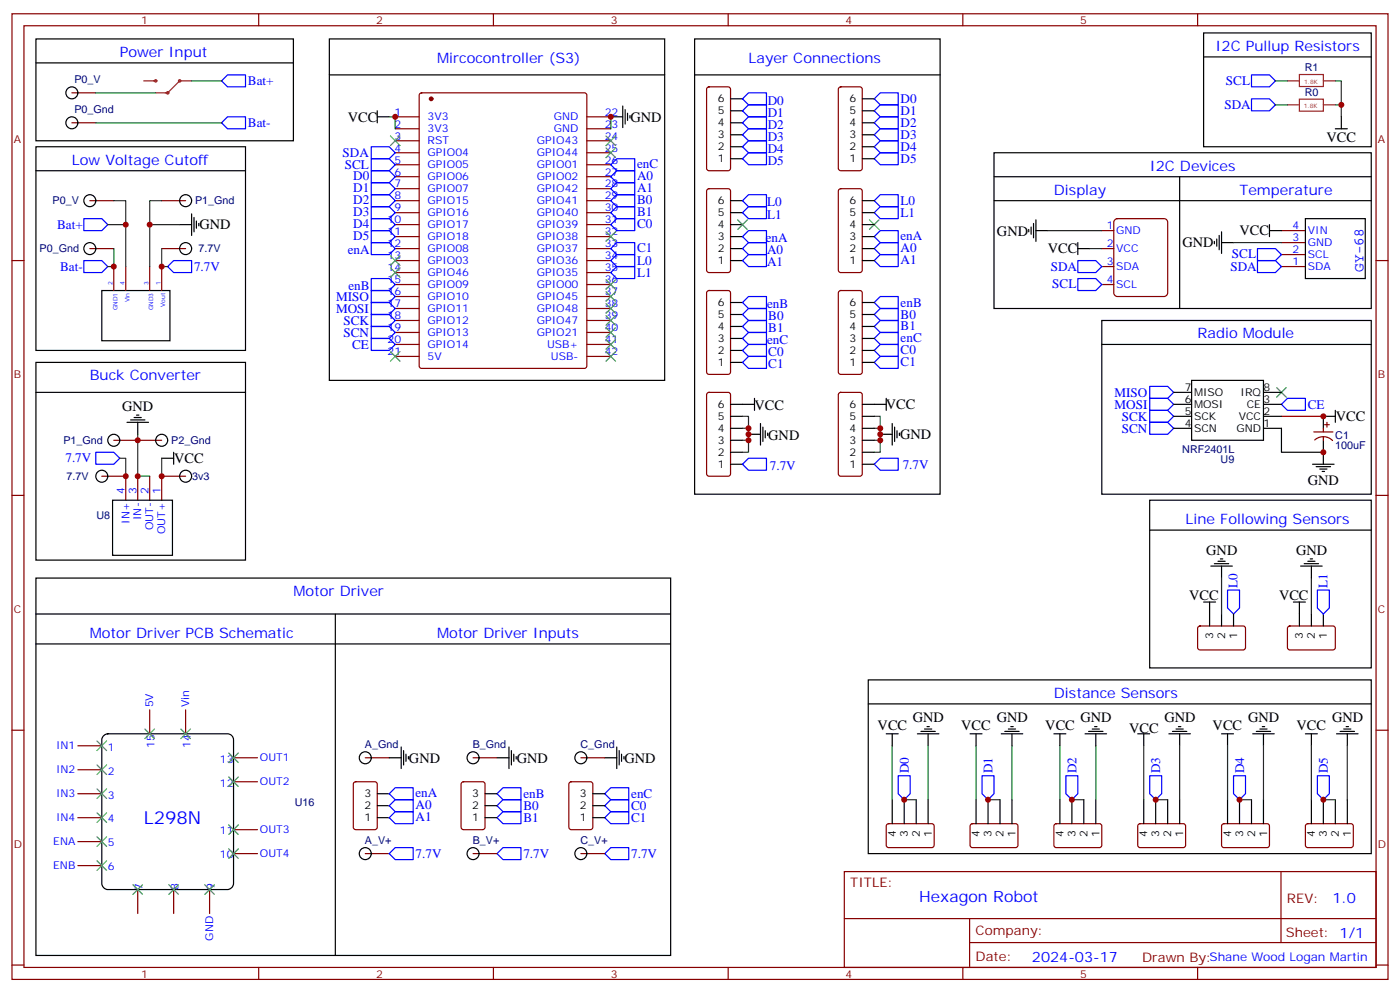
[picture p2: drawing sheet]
<svg xmlns="http://www.w3.org/2000/svg" width="412mm" height="292mm" viewBox="0 0 412 292" stroke-linecap="round" stroke-linejoin="round" font-family="sans-serif">
<g fill="none" stroke="#870000" stroke-width=".35">
<path d="M3.5 4.1h405.4v284.3h-405.4zM7.1 7.6h398.2v277.3h-398.2zM76.2 4.1v3.5M145.3 4.1v3.5M214.5 4.1v3.5M283.6 4.1v3.5M352.8 4.1v3.5M21.2 27.3h7M21.2 36.2h7M116.4 34.4h7.1M116.4 37.9h7.1M123.7 27.5l.5-.2h48l.6 .5 .1 80-.5 .6-48.2 .1-.7-.5v-80z"/>
<path d="M172.9 34.4h7M172.9 37.9h7M208.4 25.8l.4-.2h5.7l.6 .4 .1 23.6-.5 .6-5.9 .1-.6-.5-.1-23.5zM247.2 25.8l.4-.2h5.7l.6 .4 .1 23.6-.5 .6-5.9 .1-.6-.5-.1-23.5zM26.5 59.1h7M47.6 59.1h7.1M116.4 41.5h7.1M116.4 45h7.1M116.4 48.5h7.1M116.4 52h7.1M116.4 55.6h7.1M116.4 59.1h7.1"/>
<path d="M172.9 41.5h7M172.9 45h7M172.9 48.5h7M172.9 52h7M172.9 55.6h7M172.9 59.1h7M208.4 55.8l.4-.2h5.7l.6 .4 .1 23.6-.5 .6-5.9 .1-.6-.5-.1-23.5zM247.2 55.8l.4-.2h5.7l.6 .4 .1 23.6-.5 .6-5.9 .1-.6-.5-.1-23.5zM3.5 76.7h3.6M26.5 73.2h7M33.5 78.5v7M37 78.5v7"/>
<path d="M44.1 78.5v7M47.6 73.2h7.1M47.6 78.5v7M116.4 76.7h7.1M116.4 62.6h7.1M116.4 66.1h7.1M116.4 69.7h7.1M116.4 73.2h7.1M172.9 76.7h7M172.9 62.6h7M172.9 66.1h7M172.9 69.7h7"/>
<path d="M172.9 73.2h7M324.6 73.2h3.5M324.6 78.5h3.5M324.6 67.9h3.5M328.3 64.8l.8-.4h13.8l.9 .4 .2 .6v20.9l-.5 .8-.6 .2h-13.8l-.8-.5-.2-.5v-20.9zM377.5 78.5h7M377.5 75h7M377.5 71.4h7M377.5 67.9h7M405.3 76.7h3.6M116.4 80.3h7.1M116.4 83.8h7.1"/>
<path d="M116.4 87.3h7.1M116.4 90.8h7.1M116.4 94.4h7.1M116.4 97.9h7.1M172.9 80.3h7M172.9 83.8h7M172.9 87.3h7M172.9 90.8h7M172.9 94.4h7M172.9 97.9h7M208.4 85.8l.4-.3h5.7l.6 .5 .1 23.5-.5 .7h-5.9l-.6-.4-.1-23.5zM247.2 85.8l.4-.3h5.7l.6 .5 .1 23.5-.5 .7h-5.9l-.6-.4-.1-23.5z"/>
<path d="M324.6 83.8h3.5M116.4 101.4h7.1M116.4 105h7.1M172.9 101.4h7M172.9 105h7M208.4 115.7l.4-.2h5.7l.6 .5 .1 23.5-.5 .7h-5.9l-.6-.4-.1-23.6zM247.2 115.7l.4-.2h5.7l.6 .5 .1 23.5-.5 .7h-5.9l-.6-.4-.1-23.6zM33.5 129.6h14.1M387 127.2h5.6M387.3 129.6a3.8 3.8 0 0 1 5.2 .1M389.8 126.1v1.1M389.8 128.6v1"/>
<path d="M390.2 125.1h1.4M390.9 124.4v1.4M3.5 145.9h3.6M30 140.2h7v7.1M40.6 140.2v7.1M44.1 140.2v7.1M54.7 140.2h-7.1v7.1M405.3 145.9h3.6M353 184.5l.5-.2 13 .1 .4 .6-.1 6-.6 .4-13-.1-.4-.6v-5.7zM379.5 184.5l.4-.2 13 .1 .4 .6v6l-.7 .4-12.9-.1-.5-.6v-5.7zM3.5 215h3.6M22.9 219.6h7.1"/>
<path d="M44.1 209v7.1M54.7 209v7.1M405.3 215h3.6M22.9 226.7h7.1M22.9 233.7h7.1M68.8 223.1h7M68.8 230.2h7M104.3 230.4l.5-.2h5.6l.7 .4v13l-.4 .6-5.9 .1-.7-.5v-12.9zM107.6 223.1h7.1M136.1 230.4l.4-.2h5.7l.6 .4 .1 13-.5 .6-5.9 .1-.6-.5-.1-12.9zM139.3 223.1h7.1M167.8 230.4l.5-.2h5.6l.7 .4v13l-.4 .6-5.9 .1-.7-.5v-12.9z"/>
<path d="M171.1 223.1h7.1M22.9 240.8h7.1M22.9 247.8h7.1M22.9 254.9h7.1M68.8 251.4h7M68.8 244.3h7M107.6 251.4h7.1M139.3 251.4h7.1M171.1 251.4h7.1M248.7 256.6h156.6v28.3h-156.6zM261.3 242.7l.5-.2 12.9 .1 .5 .6-.1 6-.6 .4-13-.1-.4-.6v-5.7zM286 242.7l.5-.2 12.9 .1 .5 .6-.1 6-.6 .4-13-.1-.4-.6v-5.7z"/>
<path d="M310.7 242.7l.4-.2 13 .1 .5 .6-.1 6-.7 .4-12.9-.1-.5-.6v-5.7zM335.4 242.7l.4-.2 13 .1 .4 .6v6l-.7 .4-12.9-.1-.5-.6v-5.7zM360.1 242.7l.4-.2 13 .1 .4 .6v6l-.7 .4-12.9-.1-.5-.6v-5.7zM377.3 256.7v20.8M384.8 242.7l.4-.2 13 .1 .4 .6v6l-.7 .4-12.9-.1-.5-.6v-5.7zM40.6 261.9v7.1M51.2 261.9v7.1M61.7 261.9v7.1M248.7 270.5h156.5M285.6 277.5h119.6M285.6 270.5v14.1M3.5 284.2h3.6"/>
<path d="M76.2 284.9v3.5M145.3 284.9v3.5M214.5 284.9v3.5M283.6 284.9v3.5M352.8 284.9v3.5M405.3 284.2h3.6"/>
</g>
<circle cx="127" cy="29.1" r=".53" fill="#870000" stroke="#870000" stroke-width=".35"/>
<g fill="none" stroke="#000" stroke-width=".35">
<path d="M10.6 11.5h75.8v30h-75.8zM10.6 18.5h75.8M97 11.5h98.8v100.5h-98.8zM204.6 11.5h72.3v134h-72.3zM354.5 9.7h49.4v33.5h-49.4zM354.5 16.8h49.4M97 22h98.8M111.1 34.4h3.6M111.1 32.6v3.6M179.9 34.4h3.5M183.4 31.2v6.4M184.1 32.3v4.2"/>
<path d="M184.9 33.3v2.2M185.6 34v.7M204.6 22h72.3M215.2 39.7h3.5M215.2 36.2h3.5M215.2 32.6h3.5M215.2 29.1h3.5M254 39.7h3.5M254 36.2h3.5M254 32.6h3.5M254 29.1h3.5M393.3 37.9h3.6"/>
<path d="M395.1 34.4v3.5M10.6 43.2h61.7v60h-61.7zM10.6 50.3h61.7M215.2 59.1h3.5M215.2 46.7h3.5M215.2 43.2h3.5M254 59.1h3.5M254 46.7h3.5M254 43.2h3.5M292.8 45h111.1v45.8h-111.1zM292.8 52h111.1M292.8 59.1h111.1"/>
<path d="M347.5 52v38.8M52.9 66.1h3.5M56.4 63v6.3M57.1 64v4.3M57.9 65.1v2.1M58.6 65.8v.7M215.2 66.1h3.5M215.2 73.2h3.5M215.2 76.7h3.5M215.2 69.7h3.5M215.2 62.6h3.5M254 66.1h3.5"/>
<path d="M254 73.2h3.5M254 76.7h3.5M254 69.7h3.5M254 62.6h3.5M303 67.6v.7M303.7 66.9v2.1M304.4 65.8v4.2M305.2 67.9h3.5M305.2 64.7v6.4M317.5 73.2h3.5M317.5 71.4v3.6M357.7 71.1v.7"/>
<path d="M358.4 70.4v2.1M359.1 69.3v4.3M359.8 71.4h3.6M359.8 68.3v6.3M373.9 67.9h3.6M373.9 66.1v3.6M384.5 64.4h17.7v17.6h-17.7zM30 85.5h20.1v14.8h-20.1zM215.2 99.7h3.5M215.2 96.1h3.5M215.2 92.6h3.5M215.2 89.1h3.5"/>
<path d="M254 99.7h3.5M254 96.1h3.5M254 92.6h3.5M254 89.1h3.5M324.6 94.4h79.3v51.1h-79.3zM10.6 106.7h61.7v58.2h-61.7zM10.6 115.5h61.7M215.2 119.1h7M215.2 106.7h3.5M215.2 103.2h3.5M222.2 117.3v3.5M254 119.1h7.1"/>
<path d="M254 106.7h3.5M254 103.2h3.5M261.1 117.3v3.5M324.6 101.4h79.3M345.7 115.5h5.3M345.7 119.1h5.3M351 112h21.2v17.6h-21.2zM372.2 115.5h5.3M372.2 119.1h5.3M37.4 124.4h6.3M38.5 123.6h4.2M39.5 122.9h2.1"/>
<path d="M40.2 122.2h.7M40.6 124.4v3.5M47.6 134.9h3.6M51.2 133.2v3.5M215.2 122.6h3.5M215.2 136.7h3.5M215.2 126.1h3.5M215.2 133.2h3.5M215.2 129.6h3.5M220.5 127.9h3.5M224 124.7v6.4M224.7 125.8v4.2"/>
<path d="M225.4 126.8v2.1M226.1 127.5v.7M254 122.6h3.5M254 136.7h3.5M254 126.1h3.5M254 133.2h3.5M254 129.6h3.5M259.3 127.9h3.5M262.8 124.7v6.4M263.5 125.8v4.2M264.2 126.8v2.1M264.9 127.5v.7"/>
<path d="M345.7 122.6h5.3M345.7 126.1h5.3M372.2 126.1h5.3v7.1h12.3M372.2 122.6h5.3M386.6 136.7h6.4M387.7 137.4h4.2M388.8 138.1h2.1M389.5 138.8h.7M389.8 129.6v7.1M393.3 120.8v3.6M393.3 122.6h-3.5v3.5M33.2 147.3h17.6v16.2h-17.6z"/>
<path d="M338.7 147.3h65.2v49.4h-65.2zM338.7 156.1h65.2M10.6 170.2h187v111.1h-187zM354.5 177.3h3.6M356.3 177.3v7M356.7 166.7h6.3M357.7 166h4.2M358.8 165.3h2.1M359.5 164.6h.7M359.8 166.7v3.5M381 177.3h3.5M382.8 177.3v7"/>
<path d="M383.1 166.7h6.4M384.2 166h4.2M385.2 165.3h2.1M385.9 164.6h.7M386.3 166.7v3.5M10.6 180.8h187M10.6 189.6h187M98.8 180.8v100.5M359.8 180.8v3.5M363.4 180.8v3.5M386.3 180.8v3.5M389.8 180.8v3.5"/>
<path d="M30.6 216.6l1.1-.5h35.3a1.76 1.76 0 0 1 1.8 1.7v42.4a1.89 1.89 0 0 1-1.8 1.7h-35.3a1.89 1.89 0 0 1-1.7-1.7v-42.4zM118.2 220v6.3M149.9 220v6.3M181.7 220v6.3M255.8 200.2h148.1v51.2h-148.1zM255.8 207.3h148.1M261.1 216.1h3.5M262.8 216.1v3.5M270.2 216.1h6.4M271.3 215.4h4.2M272.3 214.7h2.2M273 214h.8"/>
<path d="M273.4 216.1v3.5M285.8 216.1h3.5M287.5 216.1v3.5M294.9 216.1h6.4M296 215.4h4.2M297 214.7h2.2M297.7 214h.7M298.1 216.1v3.5M310.4 216.1h3.6M312.2 216.1v3.5M319.6 216.1h6.4M320.7 215.4h4.2"/>
<path d="M321.7 214.7h2.1M322.4 214h.7M322.8 216.1v3.5M335.1 216.1h3.6M336.9 216.1v3.5M344.3 216.1h6.4M345.4 215.4h4.2M346.4 214.7h2.1M347.1 214h.7M347.5 216.1v3.5M359.8 216.1h3.6M361.6 216.1v3.5"/>
<path d="M369 216.1h6.4M370.1 215.4h4.2M371.1 214.7h2.1M371.8 214h.7M372.2 216.1v3.5M384.5 216.1h3.6M386.3 216.1v3.5M393.7 216.1h6.3M394.8 215.4h4.2M395.8 214.7h2.1M396.5 214h.7M396.9 216.1v3.5"/>
<path d="M111.1 237.2h3.6M111.1 233.7h3.6M114.7 223.1h3.5M118.9 221v4.2M119.6 222.1v2.1M120.3 222.8v.7M142.9 237.2h3.5M142.9 233.7h3.5M146.4 223.1h3.5M150.6 221v4.2M151.3 222.1v2.1M152 222.8v.7"/>
<path d="M174.6 237.2h3.6M174.6 233.7h3.6M178.2 223.1h3.5M182.4 221v4.2M183.1 222.1v2.1M183.8 222.8v.7M262.8 235.5v7M266.3 235.5v7M269.9 235.5v7M273.4 235.5v7M287.5 235.5v7M291 235.5v7"/>
<path d="M294.6 235.5v7M298.1 235.5v7M312.2 235.5v7M315.7 235.5v7M319.3 235.5v7M322.8 235.5v7M336.9 235.5v7M340.4 235.5v7M344 235.5v7M347.5 235.5v7M361.6 235.5v7M365.1 235.5v7"/>
<path d="M368.7 235.5v7M372.2 235.5v7M386.3 235.5v7M389.8 235.5v7M393.3 235.5v7M396.9 235.5v7M111.1 240.8h3.6M142.9 240.8h3.5M174.6 240.8h3.6"/>
<circle cx="21.2" cy="36.2" r="1.76"/>
<circle cx="21.2" cy="27.3" r="1.76"/>
<circle cx="26.5" cy="59.1" r="1.76"/>
<circle cx="54.7" cy="59.1" r="1.76"/>
<circle cx="26.5" cy="73.2" r="1.76"/>
<circle cx="54.7" cy="73.2" r="1.76"/>
<circle cx="33.5" cy="129.6" r="1.76"/>
<circle cx="47.6" cy="129.6" r="1.76"/>
<circle cx="30" cy="140.2" r="1.76"/>
<circle cx="54.7" cy="140.2" r="1.76"/>
<circle cx="107.6" cy="223.1" r="1.76"/>
<circle cx="139.3" cy="223.1" r="1.76"/>
<circle cx="171.1" cy="223.1" r="1.76"/>
<circle cx="107.6" cy="251.4" r="1.76"/>
<circle cx="139.3" cy="251.4" r="1.76"/>
<circle cx="171.1" cy="251.4" r="1.76"/>
</g>
<g fill="none" stroke="#3c3" stroke-width=".35">
<path d="M115 40l2.8 2.9M117.8 40l-2.8 2.9M178.5 40l2.8 2.9M178.5 43.6l2.8 2.8M181.3 40l-2.8 2.9M181.3 43.6l-2.8 2.8M115 78.8l2.8 2.9M115 75.3l2.8 2.8M117.8 78.8l-2.8 2.9M117.8 75.3l-2.8 2.8M178.5 68.3l2.8 2.8M181.3 68.3l-2.8 2.8"/>
<path d="M217.3 64.7l2.8 2.9M220.1 64.7l-2.8 2.9M256.1 64.7l2.8 2.9M258.9 64.7l-2.8 2.9M178.5 82.4l2.8 2.8M178.5 96.5l2.8 2.8M178.5 93l2.8 2.8M178.5 89.4l2.8 2.9M178.5 85.9l2.8 2.8M181.3 82.4l-2.8 2.8M181.3 96.5l-2.8 2.8M181.3 93l-2.8 2.8"/>
<path d="M181.3 89.4l-2.8 2.9M181.3 85.9l-2.8 2.8M115 103.5l2.8 2.9M117.8 103.5l-2.8 2.9M178.5 103.5l2.8 2.9M178.5 100l2.8 2.8M181.3 103.5l-2.8 2.9M181.3 100l-2.8 2.8M376.1 114.1l2.8 2.8M378.9 114.1l-2.8 2.8M28.6 218.2l2.8 2.8M31.4 218.2l-2.8 2.8"/>
<path d="M42.7 214.7l2.8 2.8M45.5 214.7l-2.8 2.8M53.3 214.7l2.8 2.8M56.1 214.7l-2.8 2.8M28.6 239.4l2.8 2.8M28.6 232.3l2.8 2.8M28.6 225.2l2.8 2.9M31.4 232.3l-2.8 2.8M31.4 239.4l-2.8 2.8M31.4 225.2l-2.8 2.9M67.4 221.7l2.8 2.8M67.4 228.8l2.8 2.8"/>
<path d="M70.2 221.7l-2.8 2.8M70.2 228.8l-2.8 2.8M28.6 253.5l2.8 2.8M28.6 246.4l2.8 2.8M31.4 253.5l-2.8 2.8M31.4 246.4l-2.8 2.8M67.4 249.9l2.8 2.9M67.4 242.9l2.8 2.8M70.2 249.9l-2.8 2.9M70.2 242.9l-2.8 2.8M39.2 260.5l2.8 2.8M42 260.5l-2.8 2.8"/>
<path d="M49.7 260.5l2.9 2.8M52.6 260.5l-2.9 2.8M60.3 260.5l2.8 2.8M63.1 260.5l-2.8 2.8"/>
</g>
<g fill="none" stroke="#00f" stroke-width=".35">
<path d="M65.3 36.2l1.7-1.8h5.3v3.5h-5.3zM67 22h5.3v3.6h-5.3l-1.7-1.8zM218.7 29.1l1.8-1.8h5.3v3.6h-5.3zM218.7 36.2l1.8-1.8h5.3v3.5h-5.3zM218.7 39.7l1.8-1.8h5.3v3.6h-5.3zM220.5 30.9h5.3v3.5h-5.3l-1.8-1.8zM257.5 29.1l1.8-1.8h5.3v3.6h-5.3zM259.3 37.9h5.3v3.6h-5.3l-1.8-1.8zM259.3 34.4h5.3v3.5h-5.3l-1.8-1.7zM259.3 30.9h5.3v3.5h-5.3l-1.8-1.8zM368.7 22h5.2l1.8 1.8-1.8 1.8h-5.2zM368.7 29.1h5.2l1.8 1.8-1.8 1.7h-5.2z"/>
<path d="M109.4 43.2h5.3l1.7 1.8-1.7 1.7h-5.3zM109.4 46.7h5.3l1.7 1.8-1.7 1.8h-5.3zM109.4 50.3h5.3l1.7 1.7-1.7 1.8h-5.3zM109.4 53.8h5.3l1.7 1.8-1.7 1.7h-5.3zM109.4 57.3h5.3l1.7 1.8-1.7 1.8h-5.3zM179.9 48.5l1.8-1.8h5.3v3.6h-5.3zM179.9 52l1.8-1.7h5.3v3.5h-5.3zM179.9 59.1l1.8-1.8h5.3v3.6h-5.3zM181.7 53.8h5.3v3.5h-5.3l-1.8-1.7zM218.7 43.2l1.8-1.7h5.3v3.5h-5.3zM218.7 46.7l1.8-1.7h5.3v3.5h-5.3zM218.7 59.1l1.8-1.8h5.3v3.6h-5.3z"/>
<path d="M257.5 59.1l1.8-1.8h5.3v3.6h-5.3zM257.5 43.2l1.8-1.7h5.3v3.5h-5.3zM259.3 45h5.3v3.5h-5.3l-1.8-1.8zM24.7 64.4h5.3l1.7 1.7-1.7 1.8h-5.3zM24.7 76.7h5.3l1.7 1.8-1.7 1.8h-5.3zM49.4 78.5l1.8-1.8h5.2v3.6h-5.2zM109.4 60.9h5.3l1.7 1.7-1.7 1.8h-5.3zM109.4 64.4h5.3l1.7 1.7-1.7 1.8h-5.3zM109.4 67.9h5.3l1.7 1.8-1.7 1.7h-5.3zM109.4 71.4h5.3l1.7 1.8-1.7 1.8h-5.3zM179.9 62.6l1.8-1.7h5.3v3.5h-5.3zM179.9 66.1l1.8-1.7h5.3v3.5h-5.3z"/>
<path d="M179.9 73.2l1.8-1.8h5.3v3.6h-5.3zM179.9 76.7l1.8-1.7h5.3v3.5h-5.3zM218.7 62.6l1.8-1.7h5.3v3.5h-5.3zM218.7 69.7l1.8-1.8h5.3v3.5h-5.3zM218.7 73.2l1.8-1.8h5.3v3.6h-5.3zM218.7 76.7l1.8-1.7h5.3v3.5h-5.3zM257.5 73.2l1.8-1.8h5.3v3.6h-5.3zM259.3 75h5.3v3.5h-5.3l-1.8-1.8zM259.3 67.9h5.3v3.5h-5.3l-1.8-1.7zM259.3 60.9h5.3v3.5h-5.3l-1.8-1.8zM317.5 76.7h5.3l1.8 1.8-1.8 1.8h-5.3zM370.4 73.2h5.3l1.8 1.8-1.8 1.7h-5.3z"/>
<path d="M370.4 76.7h5.3l1.8 1.8-1.8 1.8h-5.3zM109.4 99.7h5.3l1.7 1.7-1.7 1.8h-5.3zM109.4 96.1h5.3l1.7 1.8-1.7 1.8h-5.3zM109.4 92.6h5.3l1.7 1.8-1.7 1.7h-5.3zM109.4 89.1h5.3l1.7 1.7-1.7 1.8h-5.3zM109.4 85.5h5.3l1.7 1.8-1.7 1.8h-5.3zM109.4 82h5.3l1.7 1.8-1.7 1.7h-5.3zM179.9 80.3l1.8-1.8h5.3v3.5h-5.3zM218.7 96.1l1.8-1.7h5.3v3.5h-5.3zM218.7 92.6l1.8-1.8h5.3v3.6h-5.3zM218.7 89.1l1.8-1.8h5.3v3.5h-5.3zM218.7 99.7l1.8-1.8h5.3v3.5h-5.3z"/>
<path d="M257.5 89.1l1.8-1.8h5.3v3.5h-5.3zM257.5 96.1l1.8-1.7h5.3v3.5h-5.3zM259.3 97.9h5.3v3.5h-5.3l-1.8-1.7zM259.3 90.8h5.3v3.6h-5.3l-1.8-1.8zM317.5 82h5.3l1.8 1.8-1.8 1.7h-5.3zM218.7 106.7l1.8-1.7h5.3v3.5h-5.3zM218.7 103.2l1.8-1.8h5.3v3.6h-5.3zM257.5 103.2l1.8-1.8h5.3v3.6h-5.3zM257.5 106.7l1.8-1.7h5.3v3.5h-5.3zM338.7 117.3h5.3l1.7 1.8-1.7 1.7h-5.3zM338.7 113.8h5.3l1.7 1.7-1.7 1.8h-5.3zM377.5 119.1l1.7-1.8h5.3v3.5h-5.3z"/>
<path d="M28.2 133.2h5.3l1.8 1.7-1.8 1.8h-5.3zM218.7 136.7l1.8-1.8h5.3v3.6h-5.3zM257.5 136.7l1.8-1.8h5.3v3.6h-5.3zM338.7 124.4h5.3l1.7 1.7-1.7 1.8h-5.3zM338.7 120.8h5.3l1.7 1.8-1.7 1.8h-5.3zM361.6 173.7h3.5v5.3l-1.7 1.8-1.8-1.8zM388.1 173.7h3.5v5.3l-1.8 1.8-1.7-1.8zM114.7 233.7l1.7-1.7h5.3v3.5h-5.3zM116.4 235.5h5.3v3.5h-5.3l-1.7-1.8zM146.4 233.7l1.8-1.7h5.3v3.5h-5.3zM148.2 235.5h5.3v3.5h-5.3l-1.8-1.8zM178.2 233.7l1.7-1.7h5.3v3.5h-5.3z"/>
<path d="M179.9 235.5h5.3v3.5h-5.3l-1.7-1.8zM264.6 228.4h3.5v5.3l-1.8 1.8-1.7-1.8zM289.3 228.4h3.5v5.3l-1.8 1.8-1.7-1.8zM314 228.4h3.5v5.3l-1.8 1.8-1.7-1.8zM338.7 228.4h3.5v5.3l-1.8 1.8-1.7-1.8zM363.4 228.4h3.5v5.3l-1.8 1.8-1.7-1.8zM388.1 228.4h3.5v5.3l-1.8 1.8-1.7-1.8zM114.7 251.4l1.7-1.8h5.3v3.5h-5.3zM114.7 240.8l1.7-1.8h5.3v3.5h-5.3zM146.4 240.8l1.8-1.8h5.3v3.5h-5.3zM146.4 251.4l1.8-1.8h5.3v3.5h-5.3zM178.2 240.8l1.7-1.8h5.3v3.5h-5.3z"/>
<path d="M178.2 251.4l1.7-1.8h5.3v3.5h-5.3z"/>
</g>
<path d="M377.5 122.6h12.3" fill="none" stroke="#f00" stroke-width=".35"/>
<g fill="none" stroke="#008700" stroke-width=".35">
<path d="M28.2 27.3h17.7M28.2 36.2h37.1M56.4 23.8h8.9M114.7 34.4h1.7v3.5M179.9 34.4v3.5M375.7 30.9h3.5M375.7 23.8h3.5M393.3 23.8h1.8v10.6M393.3 30.9h1.8M33.5 59.1h3.5v19.4M47.6 59.1h-3.5v19.4M31.7 66.1h5.3"/>
<path d="M33.5 73.2v5.3h-1.8M44.1 66.1h8.8M47.6 73.2v5.3h1.8M308.7 67.9h15.9M321 73.2h3.6M363.4 71.4h14.1M35.3 134.9h1.7v5.3M40.6 127.9v12.3h3.5M47.6 134.9v5.3M218.7 122.6h1.8v10.6h-1.8M218.7 126.1h1.8M218.7 129.6h1.8"/>
<path d="M257.5 122.6h1.8v10.6h-1.8M257.5 126.1h1.8M257.5 129.6h1.8M359.8 170.2v10.6M386.3 170.2v10.6M262.8 219.6v15.9M273.4 219.6v15.9M287.5 219.6v15.9M298.1 219.6v15.9M312.2 219.6v15.9M322.8 219.6v15.9M336.9 219.6v15.9"/>
<path d="M347.5 219.6v15.9M361.6 219.6v15.9M372.2 219.6v15.9M386.3 219.6v15.9M396.9 219.6v15.9M266.3 235.5h3.6M291 235.5h3.6M315.7 235.5h3.6M340.4 235.5h3.6M365.1 235.5h3.6M389.8 235.5h3.5"/>
</g>
<g fill="none" stroke="#8c2424" stroke-width=".35">
<path d="M42.3 23.8h3.6M56.4 23.8h-3.5l-3.5 3.5h-3.5M379.2 23.8h3.6M379.2 30.9h3.6M382.8 21.9h7v3.6h-7zM382.8 29.2h7v3.5h-7zM389.8 23.8h3.5M389.8 30.9h3.5"/>
<circle cx="45.9" cy="23.8" r=".35"/>
<circle cx="49.4" cy="27.3" r=".35"/>
<circle cx="52.9" cy="23.8" r=".35"/>
</g>
<g fill="#c00">
<circle cx="389.8" cy="122.6" r=".88"/>
<circle cx="389.8" cy="133.2" r=".88"/>
<circle cx="395.1" cy="30.9" r=".88"/>
<circle cx="116.4" cy="34.4" r=".88"/>
<circle cx="389.8" cy="235.5" r=".88"/>
<circle cx="365.1" cy="235.5" r=".88"/>
<circle cx="340.4" cy="235.5" r=".88"/>
<circle cx="315.7" cy="235.5" r=".88"/>
<circle cx="291" cy="235.5" r=".88"/>
<circle cx="266.3" cy="235.5" r=".88"/>
<circle cx="47.6" cy="78.5" r=".88"/>
<circle cx="44.1" cy="66.1" r=".88"/>
<circle cx="33.5" cy="78.5" r=".88"/>
<circle cx="37" cy="66.1" r=".88"/>
<circle cx="37" cy="140.2" r=".88"/>
<circle cx="47.6" cy="140.2" r=".88"/>
<circle cx="40.6" cy="140.2" r=".88"/>
<circle cx="40.6" cy="129.6" r=".88"/>
<circle cx="179.9" cy="34.4" r=".88"/>
<circle cx="220.5" cy="126.1" r=".88"/>
<circle cx="220.5" cy="127.9" r=".88"/>
<circle cx="220.5" cy="129.6" r=".88"/>
<circle cx="259.3" cy="129.6" r=".88"/>
<circle cx="259.3" cy="127.9" r=".88"/>
<circle cx="259.3" cy="126.1" r=".88"/>
</g>
<text font-size="5.3" fill="#00f" x="42.3" y="242.5">L298N</text>
<text font-size="4.6" fill="#00f" x="270.8" y="265.7">Hexagon Robot</text>
<g font-size="4.2" fill="#00f">
<text x="35.3" y="16.8">Power Input</text>
<text x="358.1" y="15">I2C Pullup Resistors</text>
<text x="128.8" y="18.5">Mircocontroller (S3)</text>
<text x="220.5" y="18.5">Layer Connections</text>
<text x="21.2" y="48.5">Low Voltage Cutoff</text>
<text x="338.7" y="50.3">I2C Devices</text>
<text x="310.4" y="57.3">Display</text>
<text x="365.1" y="57.3">Temperature</text>
<text x="401.7" y="80" transform="rotate(-90 401.7 80)">GY-68</text>
<text x="352.8" y="99.7">Radio Module</text>
<text x="26.5" y="112">Buck Converter</text>
<text x="349.2" y="154.3">Line Following Sensors</text>
<text x="86.4" y="175.5">Motor Driver</text>
<text x="26.5" y="187.9">Motor Driver PCB Schematic</text>
<text x="128.8" y="187.9">Motor Driver Inputs</text>
<text x="310.4" y="205.5">Distance Sensors</text>
<text x="392.5" y="265.9">1.0</text>
<text x="304" y="283.3">2024-03-17</text>
</g>
<g font-size="4.2">
<text x="102.5" y="36">VCC</text>
<text x="185.7" y="35.8">GND</text>
<text x="390.7" y="41.8">VCC</text>
<text x="58.7" y="67.5">GND</text>
<text x="293.7" y="69.3">GND</text>
<text x="365.1" y="69.2">VCC</text>
<text x="308.7" y="74.5">VCC</text>
<text x="348.3" y="72.8">GND</text>
<text x="36" y="121">GND</text>
<text x="222.3" y="120.6">VCC</text>
<text x="260.9" y="120.4">VCC</text>
<text x="393.5" y="124">VCC</text>
<text x="226.3" y="129.5">GND</text>
<text x="265.1" y="129.3">GND</text>
<text x="51.3" y="136.3">VCC</text>
<text x="385.2" y="142.8">GND</text>
<text x="355.3" y="163.3">GND</text>
<text x="381.8" y="163.3">GND</text>
<text x="350.3" y="176.8">VCC</text>
<text x="376.8" y="176.8">VCC</text>
<text x="258.5" y="214.9">VCC</text>
<text x="268.9" y="212.7">GND</text>
<text x="283.1" y="214.9">VCC</text>
<text x="293.6" y="212.7">GND</text>
<text x="307.9" y="214.9">VCC</text>
<text x="318.3" y="212.7">GND</text>
<text x="332.6" y="215.7">VCC</text>
<text x="343" y="212.7">GND</text>
<text x="357.2" y="214.9">VCC</text>
<text x="367.7" y="212.7">GND</text>
<text x="381.9" y="214.9">VCC</text>
<text x="392.4" y="212.7">GND</text>
<text x="120.5" y="224.6">GND</text>
<text x="152.2" y="224.6">GND</text>
<text x="184" y="224.6">GND</text>
</g>
<g font-size="3.9" fill="#00f">
<text x="73" y="24.9">Bat+</text>
<text x="361.1" y="25">SCL</text>
<text x="226.1" y="31">D0</text>
<text x="226.1" y="34.5">D1</text>
<text x="265.3" y="34">D1</text>
<text x="265.3" y="30.5">D0</text>
<text x="360.7" y="32.1">SDA</text>
<text x="73" y="37.3">Bat-</text>
<text x="226.1" y="38">D2</text>
<text x="226.1" y="41.6">D3</text>
<text x="265.3" y="41">D3</text>
<text x="265.3" y="37.5">D2</text>
<text x="100.9" y="46.3">SDA</text>
<text x="226.1" y="45.1">D4</text>
<text x="265.3" y="44.6">D4</text>
<text x="101.6" y="49.8">SCL</text>
<text x="104.1" y="53">D0</text>
<text x="187.7" y="49.5">enC</text>
<text x="187.7" y="53">A0</text>
<text x="226.1" y="48.6">D5</text>
<text x="265.3" y="48.1">D5</text>
<text x="104.1" y="56.5">D1</text>
<text x="187.7" y="56.5">A1</text>
<text x="104.1" y="60">D2</text>
<text x="104.1" y="63.6">D3</text>
<text x="187.7" y="60.1">B0</text>
<text x="187.7" y="63.6">B1</text>
<text x="226" y="60.8">L0</text>
<text x="226" y="64.4">L1</text>
<text x="265.3" y="60.3">L0</text>
<text x="265.3" y="63.8">L1</text>
<text x="16.8" y="67.5">Bat+</text>
<text x="104.1" y="67.1">D4</text>
<text x="104.1" y="70.6">D5</text>
<text x="187.7" y="67.1">C0</text>
<text x="225.6" y="71.1">enA</text>
<text x="265.2" y="70.6">enA</text>
<text x="102.4" y="74.7">enA</text>
<text x="187.7" y="78">L0</text>
<text x="187.7" y="74.2">C1</text>
<text x="226" y="74.7">A0</text>
<text x="265.3" y="77.7">A1</text>
<text x="265.3" y="74.2">A0</text>
<text x="362.9" y="76.1">SCL</text>
<text x="17.7" y="79.8">Bat-</text>
<text x="57.1" y="79.7">7.7V</text>
<text x="187.7" y="81.5">L1</text>
<text x="226" y="78.2">A1</text>
<text x="309.5" y="79.7">SDA</text>
<text x="362.4" y="79.7">SDA</text>
<text x="99" y="88.6">MISO</text>
<text x="102.6" y="85.3">enB</text>
<text x="310" y="84.9">SCL</text>
<text x="99" y="92.1">MOSI</text>
<text x="101.2" y="95.6">SCK</text>
<text x="226" y="90.8">enB</text>
<text x="226.3" y="94.3">B0</text>
<text x="265.3" y="93.8">B0</text>
<text x="265.3" y="90.3">enB</text>
<text x="101.2" y="99.2">SCN</text>
<text x="226" y="101.4">enC</text>
<text x="226.3" y="97.8">B1</text>
<text x="265.3" y="97.3">B1</text>
<text x="265.3" y="100.8">enC</text>
<text x="103.7" y="102.7">CE</text>
<text x="226.3" y="104.9">C0</text>
<text x="265.3" y="104.4">C0</text>
<text x="265.3" y="107.9">C1</text>
<text x="226.3" y="108.4">C1</text>
<text x="328.3" y="116.8">MISO</text>
<text x="328.3" y="120.3">MOSI</text>
<text x="330.5" y="123.8">SCK</text>
<text x="385.2" y="120.3">CE</text>
<text x="330.5" y="127.4">SCN</text>
<text x="19.3" y="136.2">7.7V</text>
<text x="265.9" y="138">7.7V</text>
<text x="226.8" y="138.5">7.7V</text>
<text x="364.5" y="173" transform="rotate(-90 364.5 173)">L0</text>
<text x="391" y="173" transform="rotate(-90 391 173)">L1</text>
<text x="267.7" y="227.7" transform="rotate(-90 267.7 227.7)">D0</text>
<text x="292.4" y="227.7" transform="rotate(-90 292.4 227.7)">D1</text>
<text x="317.1" y="227.7" transform="rotate(-90 317.1 227.7)">D2</text>
<text x="341.8" y="227.7" transform="rotate(-90 341.8 227.7)">D3</text>
<text x="366.5" y="227.7" transform="rotate(-90 366.5 227.7)">D4</text>
<text x="391.2" y="227.7" transform="rotate(-90 391.2 227.7)">D5</text>
<text x="122.4" y="234.7">enA</text>
<text x="122.4" y="238.2">A0</text>
<text x="154.2" y="238.4">B0</text>
<text x="154.2" y="234.9">enB</text>
<text x="185.9" y="238.4">C0</text>
<text x="185.9" y="234.9">enC</text>
<text x="122.4" y="241.8">A1</text>
<text x="154.2" y="242">B1</text>
<text x="185.9" y="242">C1</text>
<text x="122.4" y="252.5">7.7V</text>
<text x="154.2" y="252.5">7.7V</text>
<text x="185.9" y="252.5">7.7V</text>
</g>
<g font-size="3.9" fill="#800">
<text x="250.5" y="261.2">TITLE:</text>
<text x="379.1" y="265.9">REV:</text>
<text x="287.4" y="275.4">Company:</text>
<text x="378.7" y="276">Sheet: 1/1</text>
<text x="287.4" y="283.1">Date:</text>
<text x="336.4" y="283.2">Drawn By:Shane Wood Logan Martin</text>
</g>
<g font-size="3.2" fill="#800">
<text x="41.6" y="7.1">1</text>
<text x="110.8" y="7.1">2</text>
<text x="179.9" y="7.1">3</text>
<text x="249.1" y="7.1">4</text>
<text x="318.2" y="7.1">5</text>
<text x="4.1" y="42.2">A</text>
<text x="405.9" y="42.2">A</text>
<text x="4.1" y="111.3">B</text>
<text x="405.9" y="111.3">B</text>
<text x="4.1" y="180.4">C</text>
<text x="405.9" y="180.4">C</text>
<text x="4.1" y="249.6">D</text>
<text x="405.9" y="249.6">D</text>
<text x="41.6" y="287.9">1</text>
<text x="110.8" y="287.9">2</text>
<text x="179.9" y="287.9">3</text>
<text x="249.1" y="287.9">4</text>
<text x="318.2" y="287.9">5</text>
</g>
<g font-size="3.2" fill="#000080">
<text x="384.3" y="20.9">R1</text>
<text x="21.9" y="24.5">P0_V</text>
<text x="384.3" y="28.1">R0</text>
<text x="21.9" y="33.3">P0_Gnd</text>
<text x="15.5" y="60.2">P0_V</text>
<text x="57.5" y="60.2">P1_Gnd</text>
<text x="11.6" y="74.3">P0_Gnd</text>
<text x="58.4" y="74.3">7.7V</text>
<text x="18.7" y="130.8">P1_Gnd</text>
<text x="50.4" y="130.8">P2_Gnd</text>
<text x="393.3" y="129.1">C1</text>
<text x="348.2" y="133.3">NRF2401L</text>
<text x="359.5" y="136.5">U9</text>
<text x="393.3" y="132.3">100uF</text>
<text x="19.5" y="141.3">7.7V</text>
<text x="56.6" y="141.3">3v3</text>
<text x="28.4" y="152.8">U8</text>
<text x="107.5" y="220.3">A_Gnd</text>
<text x="139.3" y="220.3">B_Gnd</text>
<text x="171" y="220.3">C_Gnd</text>
<text x="86.8" y="237.3">U16</text>
<text x="107.5" y="248.5">A_V+</text>
<text x="139.3" y="248.5">B_V+</text>
<text x="171" y="248.5">C_V+</text>
</g>
<g font-size="3.2" fill="#00f">
<text x="116.2" y="34">1</text>
<text x="125.9" y="35.5">3V3</text>
<text x="163.1" y="35.5">GND</text>
<text x="178.2" y="34">22</text>
<text x="116.2" y="37.6">2</text>
<text x="116.2" y="41.1">3</text>
<text x="125.9" y="39">3V3</text>
<text x="163.1" y="39">GND</text>
<text x="178.2" y="37.6">23</text>
<text x="178.2" y="41.1">24</text>
<text x="116.2" y="44.6">4</text>
<text x="125.9" y="42.5">RST</text>
<text x="125.9" y="46">GPIO04</text>
<text x="158.2" y="42.5">GPIO43</text>
<text x="158.2" y="46">GPIO44</text>
<text x="178.2" y="44.6">25</text>
<text x="116.2" y="48.2">5</text>
<text x="116.2" y="51.7">6</text>
<text x="125.9" y="49.6">GPIO05</text>
<text x="125.9" y="53.1">GPIO06</text>
<text x="158.2" y="49.6">GPIO01</text>
<text x="158.2" y="53.1">GPIO02</text>
<text x="178.2" y="48.2">26</text>
<text x="178.2" y="51.7">27</text>
<text x="116.2" y="55.2">7</text>
<text x="116.2" y="58.7">8</text>
<text x="125.9" y="56.6">GPIO07</text>
<text x="158.2" y="56.6">GPIO42</text>
<text x="178.2" y="55.2">28</text>
<text x="178.2" y="58.7">29</text>
<text x="114.1" y="65.8">10</text>
<text x="116.2" y="62.3">9</text>
<text x="125.9" y="60.1">GPIO15</text>
<text x="125.9" y="63.7">GPIO16</text>
<text x="158.2" y="60.1">GPIO41</text>
<text x="158.2" y="63.7">GPIO40</text>
<text x="178.2" y="62.3">30</text>
<text x="178.2" y="65.8">31</text>
<text x="114.1" y="69.3">11</text>
<text x="125.9" y="67.2">GPIO17</text>
<text x="125.9" y="70.7">GPIO18</text>
<text x="158.2" y="67.2">GPIO39</text>
<text x="158.2" y="70.7">GPIO38</text>
<text x="178.2" y="69.3">32</text>
<text x="326.1" y="67.6">1</text>
<text x="328.8" y="69">GND</text>
<text x="380.7" y="71.1">3</text>
<text x="380.7" y="67.6">4</text>
<text x="385.2" y="69">VIN</text>
<text x="114.1" y="72.8">12</text>
<text x="114.1" y="76.4">13</text>
<text x="125.9" y="74.3">GPIO08</text>
<text x="125.9" y="77.8">GPIO03</text>
<text x="158.2" y="74.3">GPIO37</text>
<text x="158.2" y="77.8">GPIO36</text>
<text x="178.2" y="72.8">33</text>
<text x="178.2" y="76.4">34</text>
<text x="326.1" y="72.8">2</text>
<text x="328.8" y="74.3">VCC</text>
<text x="380.7" y="74.6">2</text>
<text x="385.2" y="76">SCL</text>
<text x="385.2" y="72.5">GND</text>
<text x="114.1" y="79.9">14</text>
<text x="114.1" y="83.4">15</text>
<text x="125.9" y="81.3">GPIO46</text>
<text x="158.2" y="81.3">GPIO35</text>
<text x="178.2" y="79.9">35</text>
<text x="178.2" y="83.4">36</text>
<text x="326.1" y="78.1">3</text>
<text x="326.1" y="83.4">4</text>
<text x="328.8" y="79.6">SDA</text>
<text x="380.7" y="78.1">1</text>
<text x="385.2" y="79.6">SDA</text>
<text x="114.1" y="87">16</text>
<text x="125.9" y="84.8">GPIO09</text>
<text x="125.9" y="88.4">GPIO10</text>
<text x="158.2" y="84.8">GPIO00</text>
<text x="158.2" y="88.4">GPIO45</text>
<text x="178.2" y="87">37</text>
<text x="328.8" y="84.8">SCL</text>
<text x="114.1" y="90.5">17</text>
<text x="114.1" y="94">18</text>
<text x="125.9" y="91.9">GPIO11</text>
<text x="125.9" y="95.4">GPIO12</text>
<text x="158.2" y="91.9">GPIO48</text>
<text x="158.2" y="95.4">GPIO47</text>
<text x="178.2" y="90.5">38</text>
<text x="178.2" y="94">39</text>
<text x="114.1" y="97.5">19</text>
<text x="114.1" y="101.1">20</text>
<text x="125.9" y="99">GPIO13</text>
<text x="158.2" y="99">GPIO21</text>
<text x="178.2" y="97.5">40</text>
<text x="178.2" y="101.1">41</text>
<text x="114.1" y="104.6">21</text>
<text x="125.9" y="102.5">GPIO14</text>
<text x="125.9" y="106">5V</text>
<text x="161.1" y="102.5">USB+</text>
<text x="162.3" y="106">USB-</text>
<text x="178.2" y="104.6">42</text>
<text x="36.7" y="145.5" transform="rotate(-90 36.7 145.5)">4</text>
<text x="40.2" y="145.5" transform="rotate(-90 40.2 145.5)">3</text>
<text x="43.7" y="145.5" transform="rotate(-90 43.7 145.5)">2</text>
<text x="47.3" y="145.5" transform="rotate(-90 47.3 145.5)">1</text>
<text x="38.1" y="154.3" transform="rotate(-90 38.1 154.3)">IN+</text>
<text x="41.6" y="153.1" transform="rotate(-90 41.6 153.1)">IN-</text>
<text x="45.2" y="156.2" transform="rotate(-90 45.2 156.2)">OUT-</text>
<text x="48.7" y="157.4" transform="rotate(-90 48.7 157.4)">OUT+</text>
<text x="45.2" y="208.3" transform="rotate(-90 45.2 208.3)">5V</text>
<text x="55.7" y="208.3" transform="rotate(-90 55.7 208.3)">Vin</text>
<text x="16.5" y="220.7">IN1</text>
<text x="31.7" y="221">1</text>
<text x="45.5" y="220.1" transform="rotate(-90 45.5 220.1)">15</text>
<text x="56.1" y="220.1" transform="rotate(-90 56.1 220.1)">14</text>
<text x="16.5" y="227.7">IN2</text>
<text x="64.8" y="224.5">13</text>
<text x="76.6" y="224.2">OUT1</text>
<text x="31.7" y="228.1">2</text>
<text x="64.8" y="231.6">12</text>
<text x="76.6" y="231.2">OUT2</text>
<text x="16.5" y="234.8">IN3</text>
<text x="31.7" y="235.1">3</text>
<text x="16.5" y="241.8">IN4</text>
<text x="31.7" y="242.2">4</text>
<text x="64.8" y="245.7">11</text>
<text x="76.6" y="245.4">OUT3</text>
<text x="15.7" y="248.9">ENA</text>
<text x="31.7" y="249.2">5</text>
<text x="15.7" y="255.9">ENB</text>
<text x="31.7" y="256.3">6</text>
<text x="64.8" y="252.8">10</text>
<text x="76.6" y="252.4">OUT4</text>
<text x="42" y="261.9" transform="rotate(-90 42 261.9)">7</text>
<text x="52.6" y="261.9" transform="rotate(-90 52.6 261.9)">8</text>
<text x="63.1" y="261.9" transform="rotate(-90 63.1 261.9)">9</text>
<text x="62.8" y="277" transform="rotate(-90 62.8 277)">GND</text>
</g>
<g font-size="3.2">
<text x="211.4" y="33.7">5</text>
<text x="211.4" y="30.2">6</text>
<text x="250.2" y="33.7">5</text>
<text x="250.2" y="30.2">6</text>
<text x="211.4" y="40.7">3</text>
<text x="211.4" y="37.2">4</text>
<text x="250.2" y="40.7">3</text>
<text x="250.2" y="37.2">4</text>
<text x="211.4" y="47.8">1</text>
<text x="211.4" y="44.3">2</text>
<text x="250.2" y="47.8">1</text>
<text x="250.2" y="44.3">2</text>
<text x="211.4" y="63.7">5</text>
<text x="211.4" y="60.1">6</text>
<text x="250.2" y="63.7">5</text>
<text x="250.2" y="60.1">6</text>
<text x="211.4" y="70.7">3</text>
<text x="211.4" y="67.2">4</text>
<text x="250.2" y="70.7">3</text>
<text x="250.2" y="67.2">4</text>
<text x="211.4" y="77.8">1</text>
<text x="211.4" y="74.3">2</text>
<text x="250.2" y="77.8">1</text>
<text x="250.2" y="74.3">2</text>
<text x="211.4" y="93.7">5</text>
<text x="211.4" y="90.1">6</text>
<text x="250.2" y="93.7">5</text>
<text x="250.2" y="90.1">6</text>
<text x="211.4" y="100.7">3</text>
<text x="211.4" y="97.2">4</text>
<text x="250.2" y="100.7">3</text>
<text x="250.2" y="97.2">4</text>
<text x="211.4" y="107.8">1</text>
<text x="211.4" y="104.2">2</text>
<text x="250.2" y="107.8">1</text>
<text x="250.2" y="104.2">2</text>
<text x="349" y="115.2">7</text>
<text x="349" y="118.7">6</text>
<text x="351.7" y="116.6">MISO</text>
<text x="365.4" y="116.6">IRQ</text>
<text x="372.2" y="118.7">3</text>
<text x="372.2" y="115.2">8</text>
<text x="211.4" y="123.6">5</text>
<text x="211.4" y="120.1">6</text>
<text x="250.2" y="123.6">5</text>
<text x="250.2" y="120.1">6</text>
<text x="349" y="122.2">5</text>
<text x="349" y="125.8">4</text>
<text x="351.7" y="123.6">SCK</text>
<text x="351.7" y="120.1">MOSI</text>
<text x="364.9" y="123.6">VCC</text>
<text x="367.3" y="120.1">CE</text>
<text x="372.2" y="125.8">1</text>
<text x="372.2" y="122.2">2</text>
<text x="211.4" y="130.7">3</text>
<text x="211.4" y="127.2">4</text>
<text x="250.2" y="130.7">3</text>
<text x="250.2" y="127.2">4</text>
<text x="351.7" y="127.2">SCN</text>
<text x="364.2" y="127.2">GND</text>
<text x="211.4" y="137.8">1</text>
<text x="211.4" y="134.2">2</text>
<text x="250.2" y="137.8">1</text>
<text x="250.2" y="134.2">2</text>
<text x="357.4" y="188.1" transform="rotate(-90 357.4 188.1)">3</text>
<text x="360.9" y="188.1" transform="rotate(-90 360.9 188.1)">2</text>
<text x="364.4" y="188.1" transform="rotate(-90 364.4 188.1)">1</text>
<text x="383.8" y="188.1" transform="rotate(-90 383.8 188.1)">3</text>
<text x="387.3" y="188.1" transform="rotate(-90 387.3 188.1)">2</text>
<text x="390.9" y="188.1" transform="rotate(-90 390.9 188.1)">1</text>
<text x="107.3" y="238.3">2</text>
<text x="107.3" y="234.8">3</text>
<text x="139.1" y="238.3">2</text>
<text x="139.1" y="234.8">3</text>
<text x="170.8" y="238.3">2</text>
<text x="170.8" y="234.8">3</text>
<text x="107.3" y="241.8">1</text>
<text x="139.1" y="241.8">1</text>
<text x="170.8" y="241.8">1</text>
<text x="263.9" y="246.3" transform="rotate(-90 263.9 246.3)">4</text>
<text x="267.4" y="246.3" transform="rotate(-90 267.4 246.3)">3</text>
<text x="270.9" y="246.3" transform="rotate(-90 270.9 246.3)">2</text>
<text x="274.5" y="246.3" transform="rotate(-90 274.5 246.3)">1</text>
<text x="288.6" y="246.3" transform="rotate(-90 288.6 246.3)">4</text>
<text x="292.1" y="246.3" transform="rotate(-90 292.1 246.3)">3</text>
<text x="295.6" y="246.3" transform="rotate(-90 295.6 246.3)">2</text>
<text x="299.2" y="246.3" transform="rotate(-90 299.2 246.3)">1</text>
<text x="313.3" y="246.3" transform="rotate(-90 313.3 246.3)">4</text>
<text x="316.8" y="246.3" transform="rotate(-90 316.8 246.3)">3</text>
<text x="320.3" y="246.3" transform="rotate(-90 320.3 246.3)">2</text>
<text x="323.8" y="246.3" transform="rotate(-90 323.8 246.3)">1</text>
<text x="338" y="246.3" transform="rotate(-90 338 246.3)">4</text>
<text x="341.5" y="246.3" transform="rotate(-90 341.5 246.3)">3</text>
<text x="345" y="246.3" transform="rotate(-90 345 246.3)">2</text>
<text x="348.5" y="246.3" transform="rotate(-90 348.5 246.3)">1</text>
<text x="362.7" y="246.3" transform="rotate(-90 362.7 246.3)">4</text>
<text x="366.2" y="246.3" transform="rotate(-90 366.2 246.3)">3</text>
<text x="369.7" y="246.3" transform="rotate(-90 369.7 246.3)">2</text>
<text x="373.2" y="246.3" transform="rotate(-90 373.2 246.3)">1</text>
<text x="387.3" y="246.3" transform="rotate(-90 387.3 246.3)">4</text>
<text x="390.9" y="246.3" transform="rotate(-90 390.9 246.3)">3</text>
<text x="394.4" y="246.3" transform="rotate(-90 394.4 246.3)">2</text>
<text x="397.9" y="246.3" transform="rotate(-90 397.9 246.3)">1</text>
</g>
<g font-size="1.8" fill="#8d2323">
<text x="384.2" y="24.6">1.8K</text>
<text x="384" y="31.7">1.8K</text>
</g>
<g font-size="1.8" fill="#00f">
<text x="33.2" y="83.8" transform="rotate(-90 33.2 83.8)">2</text>
<text x="36.7" y="83.8" transform="rotate(-90 36.7 83.8)">4</text>
<text x="43.7" y="83.8" transform="rotate(-90 43.7 83.8)">3</text>
<text x="47.3" y="83.8" transform="rotate(-90 47.3 83.8)">1</text>
<text x="38.1" y="89.1" transform="rotate(-90 38.1 89.1)">Vin</text>
<text x="34.6" y="91.4" transform="rotate(-90 34.6 91.4)">GND1</text>
<text x="45.2" y="91.4" transform="rotate(-90 45.2 91.4)">GND3</text>
<text x="48.7" y="90.3" transform="rotate(-90 48.7 90.3)">Vout</text>
</g>
</svg>
